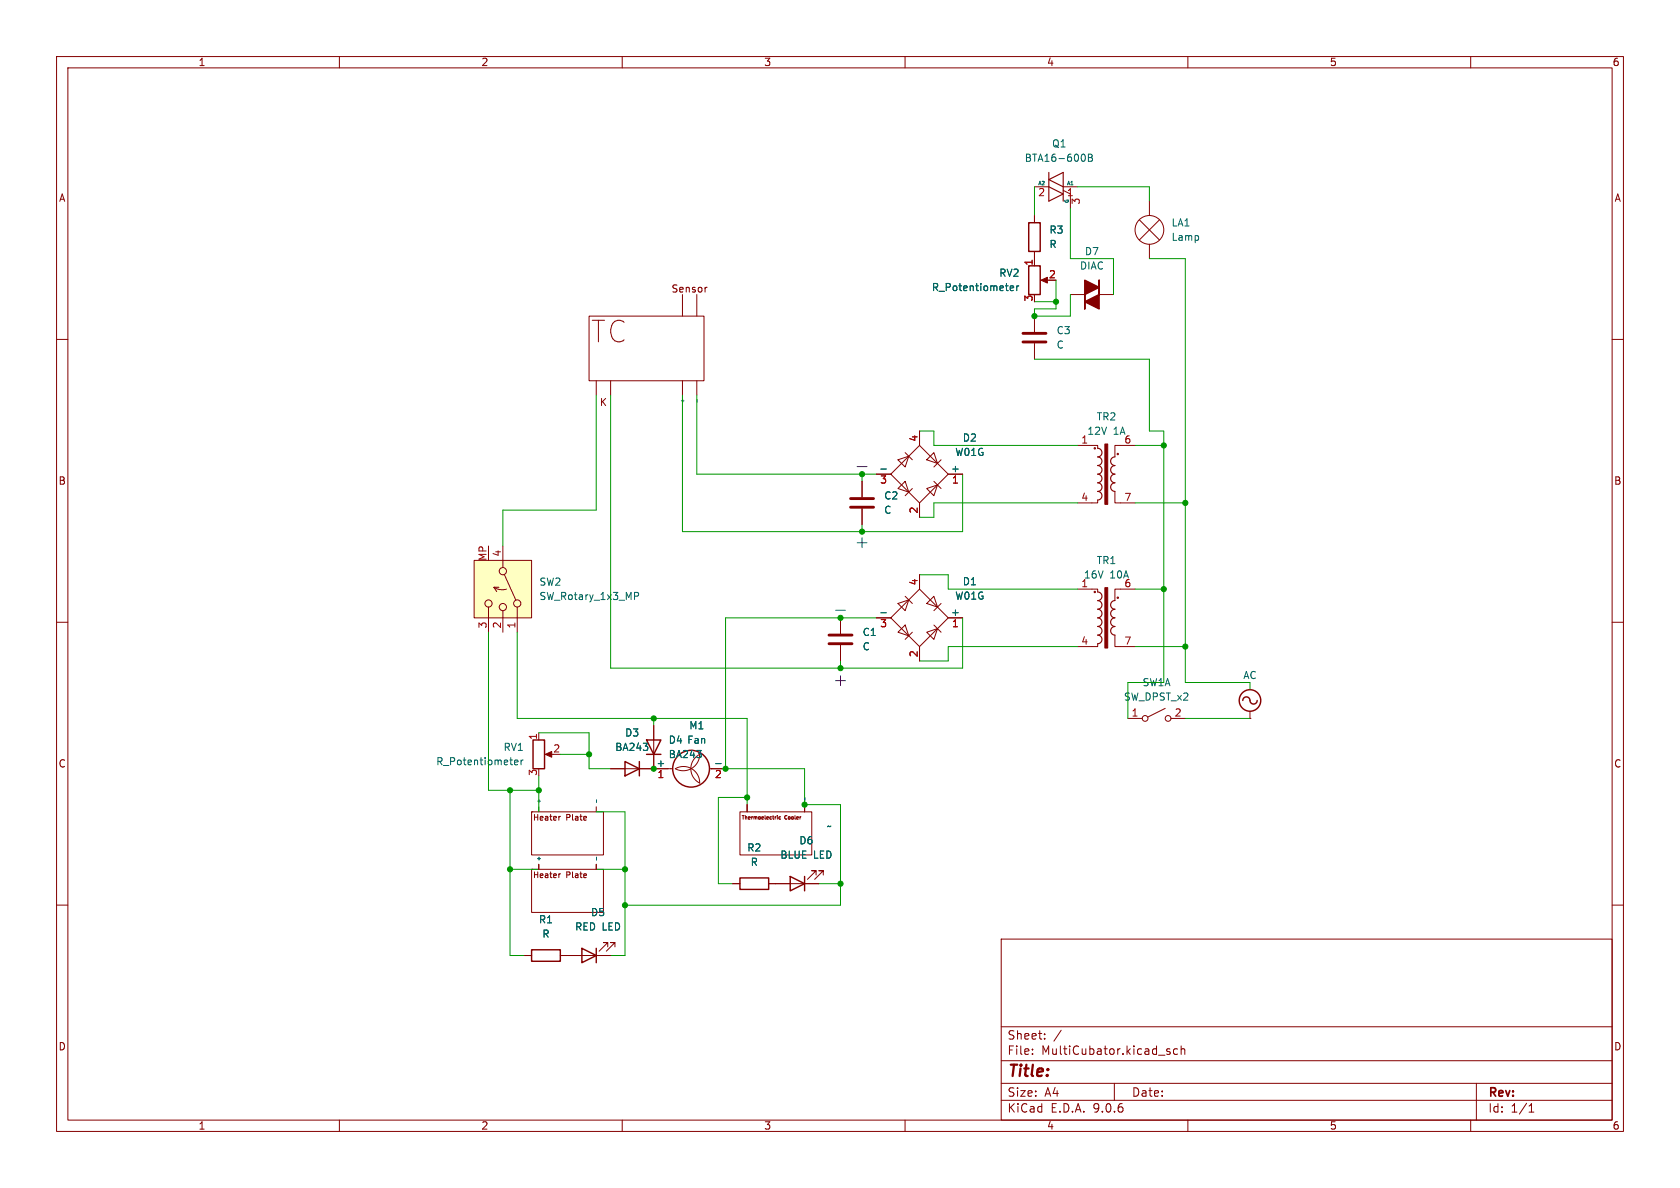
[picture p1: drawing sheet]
<svg xmlns="http://www.w3.org/2000/svg" width="297mm" height="210mm" viewBox="0 0 297 210" stroke-linecap="round" stroke-linejoin="round" font-family="sans-serif">
<g fill="none" stroke="#840000" stroke-width=".18">
<path d="M10 10h277v190h-277zM12 12h273v186h-273zM60 10v2M110 10v2M160 10v2M210 10v2M260 10v2M104.1 55.9h20.4v11.4h-20.4zM120.6 52.1v3.8M123.2 52.1v3.8M124.6 50.8v.8M125 50.8l-.4 .2"/>
<path d="M10 60h2M105.4 67.3v2.6M107.9 67.3v2.6M120.6 67.3v2.6M123.2 67.3v2.6M162.6 76.2v2.5M285 60h2M152.4 85.1v2.8M152.4 89.9v2.8M154.9 83.8h2.6M157.5 83.8l5.1-5.1 5 5.1-5 5.1zM158.7 81.3l2-.7-.7 2z"/>
<path d="M158.7 86.4l1.3-1.3 .7 1.9zM160 80l1.3 1.3M161.3 86.4l-1.3 1.2M162.6 88.9v2.5M163.8 86.4l1.9-.7-.6 1.9zM165.1 80l.6 1.9-1.9-.6zM165.1 85.1l1.3 1.3M166.4 81.3l-1.3 1.3M167.6 83.8h2.6M10 110h2M190.5 104.1h3.6v.5M194.1 113.8v.5h-3.6"/>
<path d="M197.1 112.3v2h3.6M200.7 104.1h-3.6v2.1M285 110h2M221 127h.1M221 125.7v1.3M94 143.5h12.7v7.6h-12.7zM94 143.5h.1M95.2 142.6v.9M98.8 144.3v.7M99.1 144.3l-.3 .2M103.2 144.4l.3-.1 .2 .3h-.5M103.2 144.9h.4"/>
<path d="M105.4 142.6v.9M10 160h2M177 166h108v32h-108zM285 160h2M60 198v2M110 198v2M160 198v2M177 194.5h108M177 191.5h108M177 187.5h108M177 181.5h108M182.5 186.3v.1"/>
<path d="M182.5 185.5v.1M184.7 183.6v.1M184.7 182.8v.1M187.6 182.1l-1.3 2M197 191.5v3M206.3 185.8l.5 .2 .1 .1-.1 .2-.4 .1M206.3 185.5h.5M208.2 185.5l-.5-.1-.2 .3v.4l.1 .2h.6M208.8 185.5l.2-.1 .4 .1 .1 .9M208.8 184.9v1.5M210 198v2M260 198v2"/>
<path d="M261 191.5v6.5M270.3 196.6h.9M270.3 195.5l.4-.4v1.5"/>
<circle cx="193.5" cy="104.6" r=".13"/>
<circle cx="197.6" cy="105.7" r=".13"/>
</g>
<path d="M120.7 70.6v.5M123.2 70.6v.5M155.7 82.9h1M105.5 141.4v.5" fill="none" stroke="#006464" stroke-width=".18"/>
<g fill="none" stroke="#840000" stroke-width=".25">
<path d="M219.7 123.8a.67 .67 0 0 1 .8-.6 .67 .67 0 0 1 .5 .8 .64 .64 0 0 0 .7 .4 .64 .64 0 0 0 .5-.6"/>
<circle cx="221" cy="123.8" r="1.9"/>
</g>
<path d="M150.4 88.1h4M150.4 89.7h4" fill="none" stroke="#840000" stroke-width=".51"/>
<path d="M194.1 104.6a.76 .76 0 0 1 .7 .8 .76 .76 0 0 1-.7 .8 .76 .76 0 0 1 .7 .7 .76 .76 0 0 1-.7 .8 .77 .77 0 0 1 .7 .8 .77 .77 0 0 1-.7 .7 .76 .76 0 0 1 .7 .8 .76 .76 0 0 1-.7 .7 .77 .77 0 0 1 .7 .8 .77 .77 0 0 1-.7 .8 .76 .76 0 0 1 .7 .7 .76 .76 0 0 1-.7 .8M197.1 106.2a.77 .77 0 0 0-.8 .7 .77 .77 0 0 0 .8 .8 .76 .76 0 0 0-.8 .8 .76 .76 0 0 0 .8 .7 .76 .76 0 0 0-.8 .8 .76 .76 0 0 0 .8 .7 .76 .76 0 0 0-.7 .8 .76 .76 0 0 0 .7 .8" fill="none" stroke="#840000" stroke-width=".2"/>
<path d="M195.3 103.9h.5v10.7h-.5z" fill="#840000" stroke="#840000" stroke-width=".18"/>
<path d="M83.8 99.1h10.2v10.1h-10.2z" fill="#ffffc2"/>
<g fill="none" stroke="#840000" stroke-width=".18">
<path d="M182.9 38.1v1.3M182.9 33h2.5M188 33.7l1.2 .6v2.5M188 33h2.5M201.4 38.9l3.6 3.5M203.2 35.6v2.5M205 38.9l-3.6 3.5M182.9 44.5v2.5M182.9 55.9v2.8M184.4 49.5h1M189.2 52.1h2.6M194.3 52.1h2.5"/>
<path d="M203.2 43.2v2.5M162.6 76.2v2.5M182.9 60.7v2.8M190.5 78.7h3.6v.5M200.7 78.7h-3.6v2.1M83.8 99.1h10.2v10.1h-10.2zM88.9 96.5v3.8M152.4 85.1v2.8M152.4 89.9v2.8M154.9 83.8h2.6M162.6 88.9v2.5M167.6 83.8h2.6"/>
<path d="M194.1 88.4v.5h-3.6M197.1 86.9v2h3.6M86.4 107.3v4.5M87.3 103.8h.1M87.3 103.8h.9M87.3 103.8l.5 .8M87.3 103.8a2.67 2.67 0 0 0 2.2 .3M88.9 108v3.8M89.2 101.5l2 4.6M91.4 107.3v4.5M148.6 109.2v2.8M148.6 114v2.8"/>
<path d="M154.9 109.2h2.6M158.7 106.7l2-.7-.7 2zM158.7 111.8l1.3-1.3 .7 1.9zM160 105.4l1.3 1.3M161.3 111.8l-1.3 1.2M162.6 104.1l5 5.1-5 5.1-5.1-5.1zM162.6 101.6v2.5M162.6 114.3v2.5M163.8 106.7l1.3-1.3 .6 1.9zM163.8 111.8l1.9-.7-.6 1.9zM165.1 110.5l1.3 1.3M166.4 106.7l-1.3 1.3"/>
<path d="M167.6 109.2h2.6M95.2 129.5v1.3M96.8 133.4h1M107.9 135.9h11M115.6 128.3v7.6M119.4 135.9a2.86 2.86 0 0 1 4.3 2.5 2.84 2.84 0 0 1-1.6-2.5 2.84 2.84 0 0 1 1.6-2.5 2.92 2.92 0 0 1-4.3 2.5zM125.4 135.9h2.9M199.4 127h2.5M206 125.2l-3.1 1.5M207 127h2.5M94 153.7h12.7v7.6h-12.7zM94 153.7h.1"/>
<path d="M95.2 152.8v.9M98.8 154.5v.6M99.1 154.5l-.3 .2M103.2 154.5h.3l.2 .2-.5 .1M103.2 155.1h.4M105.4 152.8v.9M129.5 156.2h1.3M130.8 143.5h12.7v7.6h-12.7zM131.2 144.2h.4M131.4 144.2v.6M131.8 144.2v.6M131.8 144.4h.2v.4"/>
<path d="M132.1 142.2v1.3M132.3 144.6l.3-.1v-.1h-.3v.3M132.9 144.4v.4M133.1 144.4l-.2 .1M133.3 144.4v.4M133.3 144.4l.3 .1M133.3 144.4h.1M133.6 144.5l.2-.1v.4M133.6 144.5v.3M134.1 144.7l.1-.3h.2v.3M134.7 144.6l.3-.1-.1-.1h-.2v.3M135.2 144.2v.5"/>
<path d="M135.6 144.6l.3-.1-.1-.1h-.2v.3M135.9 156.2h8.9M136.4 144.4h-.2l-.1 .3M136.6 144.4h.2M136.7 144.2v.5l.1 .1M137 144.4v.4M137.2 144.4l-.2 .1M137.4 144.2h.1M137.4 144.4v.4M138 144.4l-.3 .1 .1 .3h.2M139.1 144.2a.28 .28 0 0 0-.4 .1 .28 .28 0 0 0 .1 .4M139.4 144.7l.1-.3h.2v.3"/>
<path d="M139.9 144.7l.2-.3h.1l.1 .3M140.5 144.2v.5M140.8 144.6l.3-.1v-.1h-.2l-.1 .3M141.4 144.4v.4M141.6 144.4l-.2 .1M142.2 142.2v1.3M144.3 154.7v-.8h-.8h.8l-1.6 1.5M145.5 154.7v-.8h-.7h.7l-1.5 1.5M92.7 168.9h1.3M99.1 168.9h8.8M107.4 167.4v-.8h-.7h.7l-1.5 1.5M108.7 167.4v-.8h-.8h.8l-1.5 1.5"/>
<circle cx="203.2" cy="40.6" r="2.54"/>
<circle cx="193.5" cy="79.2" r=".13"/>
<circle cx="197.6" cy="80.3" r=".13"/>
<circle cx="86.4" cy="106.7" r=".63"/>
<circle cx="88.9" cy="107.3" r=".63"/>
<circle cx="88.9" cy="101" r=".63"/>
<circle cx="91.4" cy="106.7" r=".63"/>
<circle cx="202.4" cy="127" r=".51"/>
<circle cx="206.5" cy="127" r=".51"/>
</g>
<g fill="none" stroke="#006464" stroke-width=".18">
<path d="M191.7 27.3l.2 .4-.2 .8M192.4 27.2h.4l.3 .3-.3 .4 .3 .1v.3l-.2 .2h-.5zM192.4 27.9h.4M178.6 51l.6-.2-.1-.2-.3-.1-.2 .2 .1 .6h.4M179.7 50.5v.9M180.1 50.5l-.4 .3M155.7 82.9h1M112.2 104.7h.5l.2 .3-.1 .3-.6 .1M155.7 108.3h1M91 134.8l.6-.1-.1-.3h-.4l-.1 .1v.6h.5M92.1 134.4v.8M92.5 134.4l-.4 .2"/>
<path d="M126.5 135h1M105.5 151.5v.5M142.3 141v.5"/>
</g>
<path d="M180.8 58.9h4.1M180.8 60.5h4.1M146.6 112.3h4M146.6 113.8h4" fill="none" stroke="#840000" stroke-width=".51"/>
<g fill="none" stroke="#840000" stroke-width=".25">
<path d="M181.9 39.4h2v5.1h-2zM181.9 47h2v5.1h-2zM94.2 130.8h2.1v5.1h-2.1zM110.5 134.6l2.5 1.3-2.5 1.3zM113 134.6v2.6M114.3 130.8h2.5l-1.2 2.6zM114.3 133.4h2.5M130.8 155.2h5.1v2h-5.1zM139.7 154.9l2.5 1.3-2.5 1.3zM142.2 154.9v2.6M94 167.9h5.1v2h-5.1zM102.9 167.6l2.5 1.3-2.5 1.3z"/>
<path d="M105.4 167.6v2.6"/>
<circle cx="122.2" cy="135.9" r="3.3"/>
</g>
<g fill="#840000" stroke="#840000" stroke-width=".18">
<path d="M96.4 133.4l1.1-.6v1.1z"/>
<path d="M184 49.5l1.2-.5v1z"/>
<path d="M195.3 78.5h.5v10.7h-.5z"/>
</g>
<path d="M185.4 30.5v5.1l2.6-1.3-2.6-1.3M188 33l-2.6-1.2 2.6-1.3v5.1M194.1 79.2a.76 .76 0 0 1 .7 .8 .76 .76 0 0 1-.7 .8 .76 .76 0 0 1 .7 .7 .76 .76 0 0 1-.7 .8 .77 .77 0 0 1 .7 .8 .77 .77 0 0 1-.7 .7 .76 .76 0 0 1 .7 .8 .76 .76 0 0 1-.7 .7 .77 .77 0 0 1 .7 .8 .77 .77 0 0 1-.7 .8M194.1 86.9a.76 .76 0 0 1 .7 .7 .76 .76 0 0 1-.7 .8M197.1 80.8a.77 .77 0 0 0-.8 .7 .77 .77 0 0 0 .8 .8 .76 .76 0 0 0-.8 .8 .76 .76 0 0 0 .8 .7M197.1 83.8a.76 .76 0 0 0-.8 .8 .76 .76 0 0 0 .8 .7 .76 .76 0 0 0-.7 .8 .76 .76 0 0 0 .7 .8" fill="none" stroke="#840000" stroke-width=".2"/>
<g fill="#840000" stroke="#840000" stroke-width=".25">
<path d="M191.8 49.5l2.5 1.3-2.5 1.3v2.5z"/>
<path d="M194.3 49.5v5.1l-2.5-1.3 2.5-1.2z"/>
</g>
<g fill="none" stroke="#009600" stroke-width=".18">
<path d="M182.9 33v5.1M189.2 36.8v8.9h7.6v6.4M190.5 33h12.7v2.6M182.9 53.3h3.8M186.7 49.5v5.1h-3.8v1.3h6.3v-3.8M203.2 45.7h6.3v75h11.5v1.2M105.4 69.9v20.3h-16.5v6.3M107.9 69.9v48.2h62.3v-8.9M120.6 69.9v24.1h49.6v-10.2M123.2 69.9v13.9h31.7M162.6 76.2h2.5v2.5h25.4M182.9 63.5h20.3v12.7h2.5v44.5h-6.3v6.3"/>
<path d="M200.7 78.7h5M152.4 83.8v1.3M152.4 92.7v1.3M190.5 88.9h-25.4v2.5h-2.5M200.7 88.9h8.8M86.4 111.8v27.9h8.8M91.4 111.8v15.2h40.7v16.5M148.6 116.8v1.3M154.9 109.2h-26.6v26.7h13.9v7.6M162.6 101.6h5v2.5h22.9M190.5 114.3h-22.9v2.5h-5M200.7 104.1h5"/>
<path d="M200.7 114.3h8.8M90.2 139.7v29.2h2.5M95.2 137.2v6.3M95.2 129.5h8.9v6.4h3.8M99.1 133.4h5M115.6 127v1.3M209.5 127h11.5M90.2 153.7h5M105.4 153.7h5.1M105.4 143.5h5.1v25.4h-2.6M132.1 141h-5.1v15.2h2.5M142.2 142.2h6.4v17.8h-38.1"/>
<path d="M144.8 156.2h3.8"/>
</g>
<path d="M151.5 82.5h1.8M147.7 107.9h1.8" fill="none" stroke="#0000c2" stroke-width=".18"/>
<g fill="#009600" stroke="#009600" stroke-width=".18">
<circle cx="205.7" cy="104.1" r=".46"/>
<circle cx="209.5" cy="88.9" r=".46"/>
<circle cx="209.5" cy="114.3" r=".46"/>
<circle cx="148.6" cy="118.1" r=".46"/>
<circle cx="152.4" cy="94" r=".46"/>
<circle cx="152.4" cy="83.8" r=".46"/>
<circle cx="148.6" cy="109.2" r=".46"/>
<circle cx="90.2" cy="153.7" r=".46"/>
<circle cx="110.5" cy="160" r=".46"/>
<circle cx="104.1" cy="133.4" r=".46"/>
<circle cx="90.2" cy="139.7" r=".46"/>
<circle cx="95.2" cy="139.7" r=".46"/>
<circle cx="110.5" cy="153.7" r=".46"/>
<circle cx="132.1" cy="141" r=".46"/>
<circle cx="115.6" cy="135.9" r=".46"/>
<circle cx="128.3" cy="135.9" r=".46"/>
<circle cx="115.6" cy="127" r=".46"/>
<circle cx="148.6" cy="156.2" r=".46"/>
<circle cx="142.2" cy="142.2" r=".46"/>
<circle cx="186.7" cy="53.3" r=".46"/>
<circle cx="205.7" cy="78.7" r=".46"/>
<circle cx="182.9" cy="55.9" r=".46"/>
</g>
<text font-size="5.3" fill="#840000" x="104.5" y="60.8">TC</text>
<g font-size="3.2" fill="#0000c2">
<text x="151" y="97.1">+</text>
<text x="147.2" y="121.5">+</text>
</g>
<text font-size="2.8" fill="#840000" x="178" y="190.9">Title:</text>
<g font-size="2.1" fill="#840000">
<text x="178" y="184">Sheet:</text>
<text x="178" y="186.7">File:</text>
<text x="184.1" y="186.7">MultiCubator.kicad_sch</text>
<text x="178" y="196.9">KiCad</text>
<text x="178" y="194.1">Size:</text>
<text x="184.7" y="194.1">A4</text>
<text x="185.7" y="196.9">E.D.A.</text>
<text x="193.3" y="196.9">9.0.6</text>
<text x="200" y="194.1">Date:</text>
<text x="263" y="194.3">Rev:</text>
<text x="263" y="196.9">Id:</text>
<text x="267.1" y="196.9">1/1</text>
</g>
<g font-size="1.8" fill="#840000">
<text x="35" y="11.9">1</text>
<text x="85" y="11.9">2</text>
<text x="135" y="11.9">3</text>
<text x="185" y="11.9">4</text>
<text x="235" y="11.9">5</text>
<text x="285" y="11.9">6</text>
<text x="10.3" y="35.9">A</text>
<text x="285.3" y="35.9">A</text>
<text x="118.1" y="51.9">Sensor</text>
<text x="105.9" y="72">K</text>
<text x="10.3" y="85.9">B</text>
<text x="285.3" y="85.9">B</text>
<text x="10.3" y="135.9">C</text>
<text x="285.3" y="135.9">C</text>
<text x="10.3" y="185.9">D</text>
<text x="285.3" y="185.9">D</text>
<text x="35" y="199.9">1</text>
<text x="85" y="199.9">2</text>
<text x="135" y="199.9">3</text>
<text x="185" y="199.9">4</text>
<text x="235" y="199.9">5</text>
<text x="285" y="199.9">6</text>
</g>
<g font-size="1.8" fill="#006464">
<text x="181.1" y="28.8">BTA16-600B</text>
<text x="185.9" y="26.3">Q1</text>
<text x="185.4" y="41.5">R3</text>
<text x="207" y="40.2">LA1</text>
<text x="185.4" y="44">R</text>
<text x="190.8" y="47.9">DIAC</text>
<text x="191.7" y="45.3">D7</text>
<text x="207" y="42.8">Lamp</text>
<text x="164.6" y="51.7">R_Potentiometer</text>
<text x="176.6" y="49.1">RV2</text>
<text x="186.7" y="59.3">C3</text>
<text x="186.7" y="61.8">C</text>
<text x="192.1" y="77.1">12V</text>
<text x="193.8" y="74.5">TR2</text>
<text x="196.8" y="77.1">1A</text>
<text x="168" y="83.6">+</text>
<text x="168.8" y="80.8">W01G</text>
<text x="170.1" y="78.3">D2</text>
<text x="156.2" y="88.5">C2</text>
<text x="156.2" y="91">C</text>
<text x="193.8" y="99.9">TR1</text>
<text x="95.3" y="106.3">SW_Rotary_1x3_MP</text>
<text x="95.3" y="103.7">SW2</text>
<text x="168.8" y="106.2">W01G</text>
<text x="170.1" y="103.7">D1</text>
<text x="191.5" y="102.5">16V</text>
<text x="196.2" y="102.5">10A</text>
<text x="152.4" y="112.6">C1</text>
<text x="168" y="109">+</text>
<text x="152.4" y="115.2">C</text>
<text x="198.6" y="124.1">SW_DPST_x2</text>
<text x="201.9" y="121.5">SW1A</text>
<text x="219.7" y="120.2">AC</text>
<text x="110.4" y="130.4">D3</text>
<text x="118.1" y="131.7">D4 Fan</text>
<text x="121.8" y="129.1">M1</text>
<text x="77" y="135.5">R_Potentiometer</text>
<text x="88.9" y="132.9">RV1</text>
<text x="108.7" y="132.9">BA243</text>
<text x="116" y="135.6">+</text>
<text x="118.1" y="134.2">BA243</text>
<text x="141.2" y="149.5">D6</text>
<text x="146.1" y="146.9">~</text>
<text x="132" y="150.7">R2</text>
<text x="132.6" y="153.3">R</text>
<text x="137.9" y="152">BLUE</text>
<text x="143.8" y="152">LED</text>
<text x="95.2" y="163.4">R1</text>
<text x="95.8" y="166">R</text>
<text x="101.6" y="164.7">RED LED</text>
<text x="104.4" y="162.2">D5</text>
</g>
<g font-size="1.8" fill="#a90000">
<text x="183.4" y="35">2</text>
<text x="188.5" y="35">1</text>
<text x="191.2" y="36.3" transform="rotate(-90 191.2 36.3)">3</text>
<text x="182.6" y="47.1" transform="rotate(-90 182.6 47.1)">1</text>
<text x="182.6" y="53.4" transform="rotate(-90 182.6 53.4)">3</text>
<text x="185.3" y="49.3">2</text>
<text x="162.3" y="78.2" transform="rotate(-90 162.3 78.2)">4</text>
<text x="191.1" y="78.5">1</text>
<text x="198.7" y="78.5">6</text>
<text x="155.5" y="85.8">3</text>
<text x="168.2" y="85.8">1</text>
<text x="191.1" y="88.6">4</text>
<text x="198.7" y="88.6">7</text>
<text x="162.3" y="90.9" transform="rotate(-90 162.3 90.9)">2</text>
<text x="86.1" y="99.3" transform="rotate(-90 86.1 99.3)">MP</text>
<text x="88.6" y="98.5" transform="rotate(-90 88.6 98.5)">4</text>
<text x="162.3" y="103.6" transform="rotate(-90 162.3 103.6)">4</text>
<text x="191.1" y="103.9">1</text>
<text x="198.7" y="103.9">6</text>
<text x="86.1" y="111.2" transform="rotate(-90 86.1 111.2)">3</text>
<text x="88.6" y="111.2" transform="rotate(-90 88.6 111.2)">2</text>
<text x="91.2" y="111.2" transform="rotate(-90 91.2 111.2)">1</text>
<text x="155.5" y="111.2">3</text>
<text x="168.2" y="111.2">1</text>
<text x="162.3" y="116.3" transform="rotate(-90 162.3 116.3)">2</text>
<text x="191.1" y="114">4</text>
<text x="198.7" y="114">7</text>
<text x="95" y="130.9" transform="rotate(-90 95 130.9)">1</text>
<text x="200" y="126.7">1</text>
<text x="207.6" y="126.7">2</text>
<text x="95" y="137.2" transform="rotate(-90 95 137.2)">3</text>
<text x="97.7" y="133.1">2</text>
<text x="116.1" y="137.9">1</text>
<text x="126.3" y="137.9">2</text>
</g>
<g font-size="1.4" fill="#840000">
<text x="93.7" y="145.3">Heater</text>
<text x="99.6" y="145.3">Plate</text>
<text x="93.7" y="155.4">Heater</text>
<text x="99.6" y="155.4">Plate</text>
</g>
<g font-size=".9" fill="#006464">
<text x="183.4" y="32.8">A2</text>
<text x="188.5" y="32.8">A1</text>
<text x="189" y="36" transform="rotate(-90 189 36)">G</text>
<text x="121.2" y="71.5" transform="rotate(-90 121.2 71.5)">+</text>
<text x="95.8" y="142.1" transform="rotate(-90 95.8 142.1)">+</text>
<text x="132.6" y="141.7" transform="rotate(-90 132.6 141.7)">+</text>
<text x="95.8" y="152.3" transform="rotate(-90 95.8 152.3)">+</text>
</g>
<g font-size=".9" fill="#840000">
<text x="130.4" y="145.6">Thermoelectric</text>
<text x="138.2" y="145.6">Cooler</text>
</g>
</svg>
